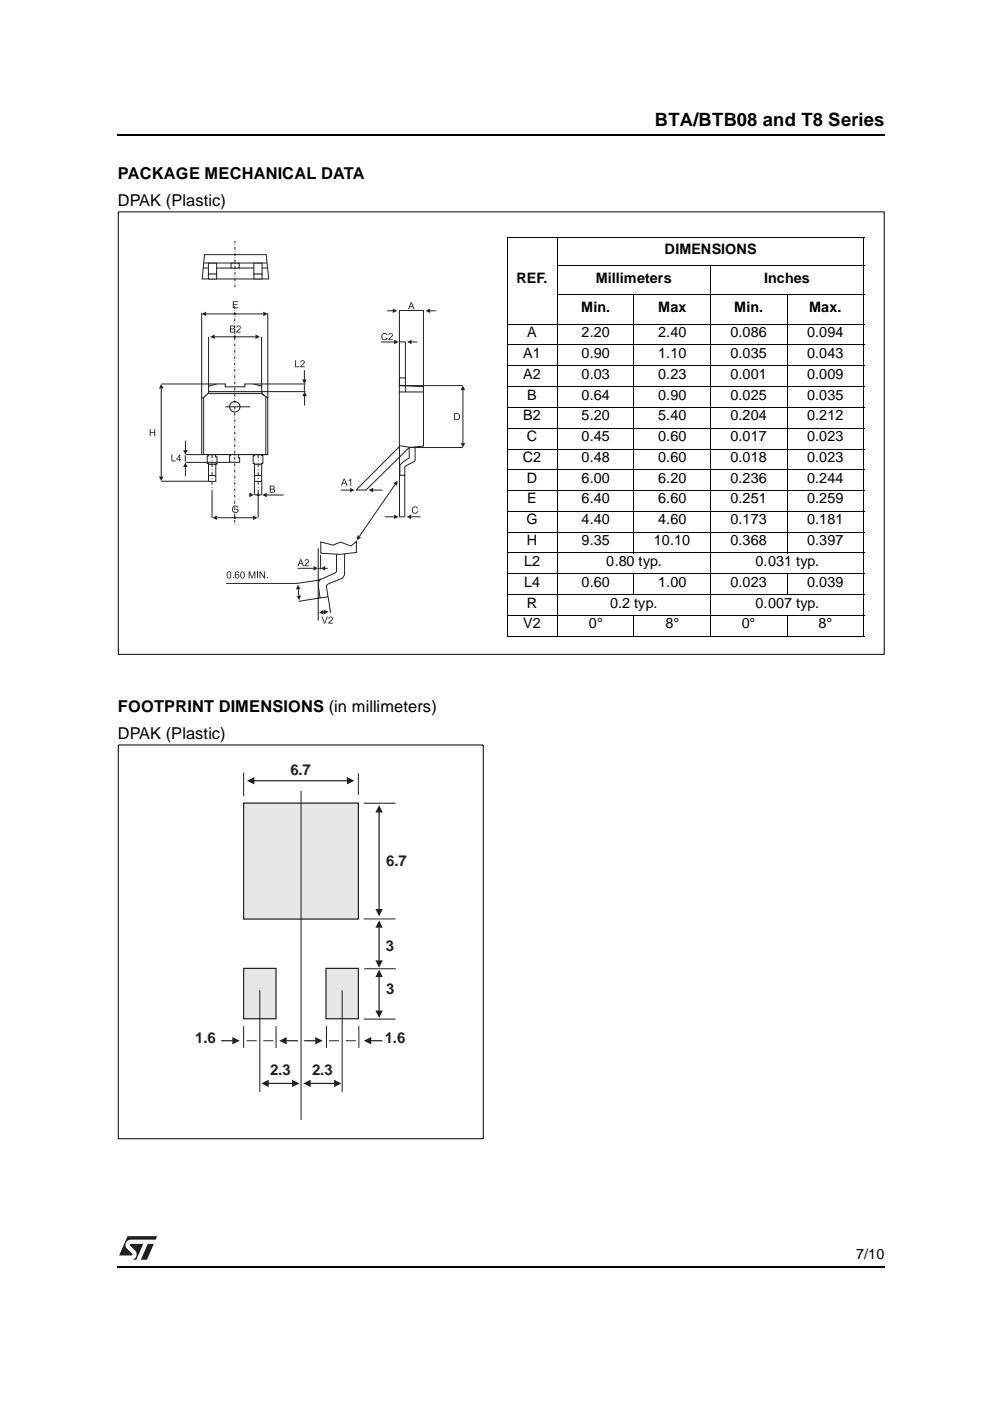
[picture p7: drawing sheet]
<svg xmlns="http://www.w3.org/2000/svg" width="210mm" height="297mm" viewBox="0 0 210 297" stroke-linecap="round" stroke-linejoin="round" font-family="sans-serif">
<path d="M24.9 28.4l.1 .3zM187.5 28.4l.1 .3zM24.9 268.4l.1 .3zM187.5 268.4l.1 .3z" fill="#000"/>
<path d="M25 28.5h162.5M25 268.6h162.5" fill="none" stroke="#000" stroke-width=".25"/>
<path d="M25 262h8.3v5.2h-8.3z" fill="#fff"/>
<g fill="#231f20">
<path d="M31.3 263.7h1.3l-1.4 3.4h-1.3z" fill-rule="evenodd"/>
<path d="M27 262.1h6.3l-.3 .7h-5.2a1.14 1.14 0 0 0-1.1 .8 1.14 1.14 0 0 0 .3 1.2l1 1v.3l-2.7 .1z" fill-rule="evenodd"/>
<path d="M27.6 263.8l2.8-.1-1.5 3.4h-.7a1.19 1.19 0 0 0 .5-1.9l-1.1-1.1z" fill-rule="evenodd"/>
</g>
<g fill="none" stroke="#000" stroke-width=".21">
<path d="M107.5 50.3h75.7M107.5 50.3v84.5M118 56.4h65.2M118.1 50.2v84.7M150.6 56.4v78.5M183.2 50.3v84.5M107.5 68.7h75.7M107.5 73.1h75.7M107.5 77.5h75.7M118 62.5h65.2M134.4 62.5v54.8M166.9 62.5v54.8"/>
<path d="M107.5 82h75.7M107.5 86.4h75.7M107.5 90.8h75.7M107.5 95.2h75.7M107.5 99.6h75.7M107.5 104h75.7M107.5 108.4h75.7M107.5 112.8h75.7M107.5 117.2h75.7M107.5 121.6h75.7M107.5 126h75.7M107.5 130.4h75.7"/>
<path d="M107.5 134.9h75.7M134.4 121.6v4.5M134.4 130.4v4.5M166.9 121.6v4.5M166.9 130.4v4.5"/>
</g>
<path d="M31.3 51h67.4v81.3h-67.4z" fill="#fff"/>
<path d="M43.4 54h13l.6 5.1h-14.1z" fill-rule="evenodd" fill="#fff" stroke="#231f20" stroke-width=".21"/>
<path d="M43.1 56.8h13.6M43.2 55.8h13.4" fill="none" stroke="#231f20" stroke-width=".21"/>
<g fill="#fff" stroke="#231f20" stroke-width=".21">
<path d="M44.2 55.8h1.7v2.4h-1.7z" fill-rule="evenodd"/>
<path d="M44.2 58.1h1.7v1h-1.7z" fill-rule="evenodd"/>
<path d="M49 55.8h1.7v1h-1.7z" fill-rule="evenodd"/>
<path d="M53.8 55.8h1.8v2.4h-1.8z" fill-rule="evenodd"/>
<path d="M53.8 58.1h1.8v1h-1.8z" fill-rule="evenodd"/>
<path d="M53.9 96.4h1.5v.2h.3v1.6h-.3v.2h-1.4v-.1h-.3v-1.7h.2z" fill-rule="evenodd"/>
<path d="M42.8 84.4l.4-.2a1.66 1.66 0 0 0 1-1.2h11.3a1.7 1.7 0 0 0 1.3 1.3v12.1h-14z" fill-rule="evenodd"/>
<path d="M43.2 84.3l.9-.9h11.4l.9 .7v12.3h-13.2z" fill-rule="evenodd"/>
<path d="M44.2 96.4h1.5v.5h.3v1.5h-1.8v-.1h-.3v-1.6h.3z" fill-rule="evenodd"/>
<path d="M44.2 98.4h1.5v3.7h-1.5zM44.2 100.8h1.5z" fill-rule="evenodd"/>
<path d="M54 98.4h1.5v3.7h-1.5zM54 100.8h1.5z" fill-rule="evenodd"/>
<path d="M48.7 96.6h.2v-.2h1.7v.7h.2v.9h-2.1z" fill-rule="evenodd"/>
<path d="M44.2 81.9l1.8-.5h1.8v.6h4.1v-.6h1.8l1.8 .5v1.1h-11.3z" fill-rule="evenodd"/>
</g>
<path d="M42.8 66.3v18.2M43.7 66.6h12.2M44.2 71.4v10.6M55.5 71.4v10.6M56.8 66.3v18.2" fill="none" stroke="#231f20" stroke-width=".21"/>
<g fill="#231f20">
<path d="M42.8 66.6l.9-.5v.9z"/>
<path d="M55.8 66.1l1 .5-1 .4z"/>
</g>
<path d="M45.5 71.4h8.7" fill="none" stroke="#231f20" stroke-width=".21"/>
<g fill="#231f20">
<path d="M44.6 71.4l.9-.5v1z"/>
<path d="M54.2 70.9l.9 .5-.9 .5z"/>
</g>
<path d="M64.5 78.5v2M53.8 81.4h11M55.5 83h9.3" fill="none" stroke="#231f20" stroke-width=".21"/>
<path d="M64.1 80.5h.9l-.5 .9z" fill="#231f20"/>
<path d="M64.6 83.9v2.1" fill="none" stroke="#231f20" stroke-width=".21"/>
<path d="M64.6 83l.5 1h-1z" fill="#231f20"/>
<path d="M39.3 98.9v2.1" fill="none" stroke="#231f20" stroke-width=".21"/>
<path d="M39.3 98l.5 1h-1z" fill="#231f20"/>
<path d="M39.3 93.4v2.1" fill="none" stroke="#231f20" stroke-width=".21"/>
<path d="M38.8 95.4h1l-.5 1z" fill="#231f20"/>
<path d="M34.2 82.3v18.8M34.3 81.4h11.7M34.2 102h10" fill="none" stroke="#231f20" stroke-width=".21"/>
<g fill="#231f20">
<path d="M33.7 101h1l-.5 1z"/>
<path d="M34.2 81.4l.5 .9h-1z"/>
</g>
<path d="M39.3 96.4h3.5M39.4 98h9.4M45 104.1v5.7M45.9 109.8h7.8" fill="none" stroke="#231f20" stroke-width=".21"/>
<path d="M45 96.4v7.7M54.7 96.4v7.7" fill="none" stroke="#231f20" stroke-width=".21" stroke-dasharray=".8 .5 .2 .5" stroke-linecap="butt"/>
<g fill="#231f20">
<path d="M53.7 109.3l.9 .5-.9 .5z"/>
<path d="M45 109.8l1-.5v.9z"/>
</g>
<path d="M52.7 104.9h.2M53.9 102.1v2.9M54 104.9h1.4M54.7 104.1v5.7M55.5 102.1v2.9" fill="none" stroke="#231f20" stroke-width=".21"/>
<path d="M52.9 104.5l.9 .4-.9 .5z" fill="#231f20"/>
<path d="M56.5 104.9h3.6" fill="none" stroke="#231f20" stroke-width=".21"/>
<path d="M55.6 104.9l1-.4v.9z" fill="#231f20"/>
<g fill="#231f20" stroke="#231f20" stroke-width=".21">
<circle cx="54.7" cy="104.9" r=".16"/>
<circle cx="49.8" cy="109.7" r=".16"/>
<circle cx="49.8" cy="66.6" r=".16"/>
<circle cx="49.8" cy="71.4" r=".16"/>
</g>
<path d="M49.8 64.9v46.6" fill="none" stroke="#231f20" stroke-width=".21" stroke-dasharray=".6 .3 .1 .3" stroke-linecap="butt"/>
<g fill="none" stroke="#231f20" stroke-width=".21">
<path d="M47.7 86.2h5.3"/>
<circle cx="49.8" cy="86.2" r="1.11"/>
</g>
<g fill="#231f20">
<path d="M31.7 91h.2v.6h.8v-.6h.2v1.5h-.2v-.7h-.8v.7h-.2z" fill-rule="evenodd"/>
<path d="M36.3 96.4h.2v1.3h.8v.1h-1z" fill-rule="evenodd"/>
<path d="M38.1 96.4h.1v.9h.2v.2h-.2v.3h-.2v-.3h-.6zM38 96.6l-.4 .7h.4z" fill-rule="evenodd"/>
<path d="M49.4 107.4a.68 .68 0 0 1 1.1 .3h-.1a.58 .58 0 0 0-.8-.2 .58 .58 0 0 0-.2 .8 .58 .58 0 0 0 .8 .2l.2-.1v-.3h-.5v-.1h.7v.5a.8 .8 0 0 1-1.2 .1 .8 .8 0 0 1 0-1.2z" fill-rule="evenodd"/>
<path d="M57.2 103h.6a.38 .38 0 0 1 .4 .2 .38 .38 0 0 1-.2 .5 .42 .42 0 0 1 .3 .5 .42 .42 0 0 1-.5 .3h-.6zM57.4 103.2v.4h.3a.25 .25 0 0 0 .3-.2 .25 .25 0 0 0-.3-.2zM57.4 103.8v.5l.7-.1a.28 .28 0 0 0-.1-.4 .28 .28 0 0 0-.3 0z" fill-rule="evenodd"/>
<path d="M62.6 76.4h.2v1.3h.7v.2h-.9z" fill-rule="evenodd"/>
<path d="M63.8 76.5a.51 .51 0 0 1 .8 .2 .51 .51 0 0 1-.4 .7l-.3 .3h.7v.2h-1l.3-.5a.58 .58 0 0 0 .4-.9l-.6 .3z" fill-rule="evenodd"/>
<path d="M49.4 63.9h1v.2h-.8v.4h.8v.2h-.8v.5h.9v.2h-1.1z" fill-rule="evenodd"/>
<path d="M48.8 69h.5a.38 .38 0 0 1 .5 .2 .38 .38 0 0 1-.2 .5 .42 .42 0 0 1 .3 .5 .42 .42 0 0 1-.6 .3h-.5zM49 69.2v.4h.3a.25 .25 0 0 0 .3-.2 .25 .25 0 0 0-.3-.2zM49 69.8v.5l.7-.1a.28 .28 0 0 0-.1-.3 .28 .28 0 0 0-.3-.1z" fill-rule="evenodd"/>
<path d="M50.2 69.1a.51 .51 0 0 1 .8 .3 .51 .51 0 0 1-.4 .6l-.3 .3h.7v.2h-.9l.2-.4a.58 .58 0 0 0 .4-.9l-.6 .2z" fill-rule="evenodd"/>
</g>
<path d="M49.8 60.9v-9.8" fill="none" stroke="#231f20" stroke-width=".21" stroke-dasharray=".6 .3 .1 .3" stroke-linecap="butt"/>
<path d="M87.1 109.6h2.1" fill="none" stroke="#231f20" stroke-width=".21"/>
<path d="M86.2 109.6l1-.5v1z" fill="#231f20"/>
<path d="M79.1 103.9h2" fill="none" stroke="#231f20" stroke-width=".21"/>
<path d="M78.2 103.9l.9-.5v1z" fill="#231f20"/>
<path d="M81.6 109.6h2" fill="none" stroke="#231f20" stroke-width=".21"/>
<path d="M83.6 109.1l.9 .5-.9 .5z" fill="#231f20"/>
<path d="M72.2 103.9h2.1" fill="none" stroke="#231f20" stroke-width=".21"/>
<path d="M74.2 103.4l1 .5-1 .5z" fill="#231f20"/>
<path d="M91.1 65.9h1.3" fill="none" stroke="#231f20" stroke-width=".21"/>
<path d="M90.2 65.9l1-.5v1z" fill="#231f20"/>
<path d="M87.2 72.5h1.3" fill="none" stroke="#231f20" stroke-width=".21"/>
<path d="M86.3 72.5l1-.5v1z" fill="#231f20"/>
<path d="M82.1 65.9h1.2" fill="none" stroke="#231f20" stroke-width=".21"/>
<path d="M83.3 65.4l.9 .5-.9 .5z" fill="#231f20"/>
<path d="M80.8 72.5h2.8" fill="none" stroke="#231f20" stroke-width=".21"/>
<g fill="#231f20">
<path d="M83.6 72l.9 .5-.9 .5z"/>
<path d="M96.3 87.6h.5a.74 .74 0 0 1 .7 .7 .74 .74 0 0 1-.7 .8h-.5zM96.5 87.8v1.1a.61 .61 0 0 0 .8-.6 .61 .61 0 0 0-.8-.5z" fill-rule="evenodd"/>
<path d="M72.9 101.5h.2l.6 1.5h-.2l-.2-.5h-.6l-.2 .5h-.2zM73 101.6l-.3 .8h.5z" fill-rule="evenodd"/>
<path d="M73.9 101.9l.6-.4v1.5h-.2v-1.2l-.4 .2z" fill-rule="evenodd"/>
<path d="M87.5 107.6l.7-.2 .4 .4-.2 .1a.52 .52 0 0 0-.8-.2 .52 .52 0 0 0 0 .8 .45 .45 0 0 0 .4 .2 .45 .45 0 0 0 .4-.3h.2a.73 .73 0 0 1-1.1 .3 .73 .73 0 0 1 0-1.1z" fill-rule="evenodd"/>
<path d="M87.1 64.1h.2l.6 1.5h-.2l-.2-.5h-.6l-.2 .5h-.2zM87.2 64.2l-.3 .7h.5z" fill-rule="evenodd"/>
<path d="M81.1 70.8l.7-.2 .3 .4-.1 .1a.52 .52 0 0 0-.8-.2 .52 .52 0 0 0-.1 .8 .45 .45 0 0 0 .5 .3 .45 .45 0 0 0 .4-.4h.2a.73 .73 0 0 1-1.1 .4 .73 .73 0 0 1 0-1.2z" fill-rule="evenodd"/>
<path d="M82.5 70.7a.51 .51 0 0 1 .8 .3 .51 .51 0 0 1-.4 .6l-.3 .3h.7v.2h-1l.3-.4a.58 .58 0 0 0 .3-.9l-.6 .2z" fill-rule="evenodd"/>
</g>
<path d="M84.7 65.8v16M84.7 65.8h5.1M85.9 72.4v7.7M89.8 65.8v16.2M84.7 81.7l5.1 .3v12.6l-2.7 .3-2.4-.4zM84.7 83.1h5.1M84.7 80.1h1.3v1.7h-1.3zM86 81.8h12.1M86 81.8v1.3M86.8 94.9v2.3l-1.2 .6-.7 .7-.1 .3v2h1v-1.7l.7-.6 1.4-.7 .1-.2v-2.7M98.1 94.9h-11.4M98.1 82.6v11.4" fill="none" stroke="#231f20" stroke-width=".21"/>
<g fill="#231f20">
<path d="M97.7 93.9h.9l-.5 1z"/>
<path d="M98.1 81.7l.5 1h-.9z"/>
</g>
<path d="M84.6 72.5h1.3M84.7 94.4v15.3M84.7 94.6l-9.2 9.3h2.1M86.7 94.9l-9.2 9.1M83.8 102.7l-7.7 11.1M85.8 100.8v8.9" fill="none" stroke="#231f20" stroke-width=".21"/>
<g fill="#231f20">
<path d="M75.8 113.5l.8 .5-1 .5z"/>
<path d="M83.4 102.4l.9-.5-.1 1.1z"/>
<path d="M48.3 121.2a.53 .53 0 0 1 .6 .1 .53 .53 0 0 1 .1 .6 .53 .53 0 0 1-.5 .8 .53 .53 0 0 1-.4-.8zM48.3 121.4a.69 .69 0 0 0 .4 1.1 .68 .68 0 0 0-.3-1.2z" fill-rule="evenodd"/>
<path d="M49.3 122.4h.2v.2h-.2z" fill-rule="evenodd"/>
<path d="M49.9 121.3l.6-.1 .2 .3h-.2a.3 .3 0 0 0-.3-.2 .3 .3 0 0 0-.2 .4v.2a.48 .48 0 0 1 .7 .1 .48 .48 0 0 1-.4 .7 .48 .48 0 0 1-.5-.5zM50 122.2a.32 .32 0 0 0 .6 0 .32 .32 0 0 0-.6 0z" fill-rule="evenodd"/>
<path d="M51.1 121.2a.53 .53 0 0 1 .7 .1 .53 .53 0 0 1 .1 .6 .53 .53 0 0 1-.5 .8 .53 .53 0 0 1-.5-.8zM51.2 121.4a.69 .69 0 0 0 .3 1.1 .68 .68 0 0 0-.2-1.2z" fill-rule="evenodd"/>
<path d="M52.7 121.2h.3l.4 1.2 .5-1.2h.2v1.4h-.1v-1.2l-.5 1.2h-.2l-.4-1.2v1.2h-.2z" fill-rule="evenodd"/>
<path d="M54.5 121.2h.2v1.4h-.2z" fill-rule="evenodd"/>
<path d="M55 121.2h.2l.8 1.1v-1.1h.2v1.4h-.2l-.8-1.1v1.1h-.2z" fill-rule="evenodd"/>
<path d="M56.6 122.4h.2v.2h-.2z" fill-rule="evenodd"/>
<path d="M68.2 130.7h.2l.4 1.3 .5-1.3h.2l-.6 1.5h-.2z" fill-rule="evenodd"/>
<path d="M69.8 130.8a.51 .51 0 0 1 .7 .3 .51 .51 0 0 1-.4 .7l-.3 .2h.8v.2h-1l.2-.4a.58 .58 0 0 0 .4-.9l-.6 .3z" fill-rule="evenodd"/>
<path d="M63.6 118.6h.3l.6 1.4h-.3l-.1-.4h-.7l-.1 .4h-.2zM63.7 118.7l-.2 .7h.5z" fill-rule="evenodd"/>
<path d="M64.7 118.7a.51 .51 0 0 1 .8 .2 .51 .51 0 0 1-.4 .7l-.3 .3h.7v.1h-1l.3-.4a.58 .58 0 0 0 .3-.9l-.5 .3z" fill-rule="evenodd"/>
</g>
<path d="M68.8 129.8h-.2" fill="none" stroke="#231f20" stroke-width=".21"/>
<g fill="#231f20">
<path d="M68.6 129.3l1.1 .4-.9 .6z"/>
<path d="M67.7 129.9l.8-.6 .2 1z"/>
</g>
<path d="M71.4 117.1h1.7v4.5a1.19 1.19 0 0 1-.7 1.1l-2.7 1.1-.4 .3-.1 .2 .4 2.2-1.8 .3-.3-2.7a1.29 1.29 0 0 1 .4-1.2l3.4-1.6z" fill-rule="evenodd" fill="#fff" stroke="#231f20" stroke-width=".21"/>
<path d="M67.5 116.2v15.4M68 117.7v3M67.8 126.8l-4.5 .7M68 122.7l-.6 .3-4.5 .7h-14.9M69.6 126.6l.5 3.3" fill="none" stroke="#231f20" stroke-width=".21"/>
<path d="M68 114.9l2.6 .7 1.6-.7 2.2 .9 1.2-1v2.3l-3.5 .4-4.1-.2z" fill-rule="evenodd" fill="#fff" stroke="#231f20" stroke-width=".21"/>
<path d="M63.1 120.5h3.4" fill="none" stroke="#231f20" stroke-width=".21"/>
<path d="M66.5 120l.9 .5-.9 .5z" fill="#231f20"/>
<path d="M67.5 120.5h.5M68.9 120.5h.6" fill="none" stroke="#231f20" stroke-width=".21"/>
<path d="M68 120.5l.9-.5v1z" fill="#231f20"/>
<path d="M63.2 124.9l.2 1.5" fill="none" stroke="#231f20" stroke-width=".21"/>
<g fill="#231f20">
<path d="M63.1 124l.6 .9-.9 .1z"/>
<path d="M62.9 126.4l.9-.1-.4 1z"/>
</g>
<path d="M39.3 96.5v1.4M64.5 81.5v1.4M84.8 109.6h.9" fill="none" stroke="#231f20" stroke-width=".21"/>
<path d="M25.1 44.9h162.4v93.8h-162.4z" fill="none" stroke="#000" stroke-width=".21"/>
<path d="M41.3 161.9h44.8v75.5h-44.8z" fill="#fff"/>
<g fill="#e6e7e9" stroke="#231f20" stroke-width=".26">
<path d="M51.7 170.3h24.3v24.6h-24.3z" fill-rule="evenodd"/>
<path d="M51.7 205.3h6.8v10.7h-6.8z" fill-rule="evenodd"/>
<path d="M69.1 205.3h6.9v10.7h-6.9z" fill-rule="evenodd"/>
</g>
<path d="M51.7 163.8v5M63.8 167.7v69.7M76 164v4.6M51.7 217.6v4.6M55.1 210v21.5M58.5 217.6v4.6M69.2 217.6v4.6M72.5 210v21.5M76.1 217.6v4.6" fill="none" stroke="#231f20" stroke-width=".21"/>
<path d="M53.9 165.5h19.7" fill="none" stroke="#231f20" stroke-width=".26"/>
<g fill="#231f20">
<path d="M52.4 165.5l1.5-.7v1.5z"/>
<path d="M73.6 164.8l1.5 .7-1.5 .8z"/>
</g>
<path d="M77.1 170.3h6.8M77.1 194.8h6.8M77.1 216.1h6.8M77.2 205.4h6.7" fill="none" stroke="#231f20" stroke-width=".21"/>
<path d="M80.4 172.2v20.6" fill="none" stroke="#231f20" stroke-width=".26"/>
<g fill="#231f20">
<path d="M80.4 170.7l.8 1.6h-1.6z"/>
<path d="M79.6 192.7h1.6l-.8 1.6z"/>
</g>
<path d="M80.4 207.1v7.2" fill="none" stroke="#231f20" stroke-width=".26"/>
<g fill="#231f20">
<path d="M79.6 214.3h1.6l-.8 1.5z"/>
<path d="M80.4 205.6l.8 1.6h-1.6z"/>
</g>
<path d="M80.4 196.6v7.1" fill="none" stroke="#231f20" stroke-width=".26"/>
<g fill="#231f20">
<path d="M79.6 203.6h1.6l-.8 1.6z"/>
<path d="M80.4 195.1l.8 1.6h-1.6z"/>
</g>
<path d="M52.3 220.7h2.1M55.8 220.7h2.2M69.8 220.7h2.1M73.3 220.7h2.1" fill="none" stroke="#231f20" stroke-width=".21"/>
<path d="M78.6 220.7h2.5" fill="none" stroke="#231f20" stroke-width=".26"/>
<path d="M77.1 220.7l1.6-.8v1.5z" fill="#231f20"/>
<path d="M60.7 220.7h2.5" fill="none" stroke="#231f20" stroke-width=".26"/>
<path d="M59.2 220.7l1.6-.8v1.5z" fill="#231f20"/>
<path d="M64.5 220.7h2.4" fill="none" stroke="#231f20" stroke-width=".26"/>
<path d="M66.8 219.9l1.6 .8-1.6 .7z" fill="#231f20"/>
<path d="M46.9 220.7h2.4" fill="none" stroke="#231f20" stroke-width=".26"/>
<path d="M49.3 219.9l1.5 .8-1.5 .7z" fill="#231f20"/>
<path d="M56.9 229.7h5.1" fill="none" stroke="#231f20" stroke-width=".26"/>
<g fill="#231f20">
<path d="M55.4 229.7l1.6-.8v1.6z"/>
<path d="M61.9 228.9l1.6 .8-1.6 .8z"/>
</g>
<path d="M65.8 229.7h5.1" fill="none" stroke="#231f20" stroke-width=".26"/>
<g fill="#231f20">
<path d="M64.3 229.7l1.6-.8v1.6z"/>
<path d="M70.8 228.9l1.6 .8-1.6 .8z"/>
</g>
<path d="M25.1 158h77.4v83.4h-77.4z" fill="none" stroke="#000" stroke-width=".21"/>
<text font-size="3.9" x="138.9" y="26.8">BTA/BTB08 and T8 Series</text>
<g font-size="3.5">
<text x="25" y="38">PACKAGE MECHANICAL DATA</text>
<text x="25" y="43.7">DPAK (Plastic)</text>
<text x="25" y="151">FOOTPRINT DIMENSIONS (in millimeters)</text>
<text x="25" y="156.7">DPAK (Plastic)</text>
</g>
<g font-size="3.2" fill="#231f20">
<text x="61.6" y="164.4">6.7</text>
<text x="81.9" y="183.6">6.7</text>
<text x="81.8" y="201.6">3</text>
<text x="81.9" y="210.8">3</text>
<text x="41.4" y="221.1">1.6</text>
<text x="81.6" y="221.1">1.6</text>
<text x="57.3" y="227.9">2.3</text>
<text x="66.2" y="227.9">2.3</text>
</g>
<g font-size="3">
<text x="140.9" y="53.8">DIMENSIONS</text>
<text x="109.5" y="60">REF.</text>
<text x="126.3" y="60">Millimeters</text>
<text x="162" y="60">Inches</text>
<text x="111.8" y="71.4">A</text>
<text x="123.2" y="66.2">Min.</text>
<text x="123.3" y="71.4">2.20</text>
<text x="139.6" y="71.4">2.40</text>
<text x="139.6" y="66.2">Max</text>
<text x="154.9" y="71.4">0.086</text>
<text x="155.6" y="66.2">Min.</text>
<text x="171.1" y="71.4">0.094</text>
<text x="171.6" y="66.2">Max.</text>
<text x="110.9" y="75.8">A1</text>
<text x="123.3" y="75.8">0.90</text>
<text x="139.6" y="75.8">1.10</text>
<text x="154.9" y="75.8">0.035</text>
<text x="171.1" y="75.8">0.043</text>
<text x="110.9" y="80.3">A2</text>
<text x="123.3" y="80.3">0.03</text>
<text x="139.6" y="80.3">0.23</text>
<text x="154.9" y="80.3">0.001</text>
<text x="171.1" y="80.3">0.009</text>
<text x="110.9" y="89.1">B2</text>
<text x="111.8" y="84.7">B</text>
<text x="123.3" y="84.7">0.64</text>
<text x="123.3" y="89.1">5.20</text>
<text x="139.6" y="84.7">0.90</text>
<text x="139.6" y="89.1">5.40</text>
<text x="154.9" y="84.7">0.025</text>
<text x="154.9" y="89.1">0.204</text>
<text x="171.1" y="84.7">0.035</text>
<text x="171.1" y="89.1">0.212</text>
<text x="111.7" y="93.5">C</text>
<text x="123.3" y="93.5">0.45</text>
<text x="139.6" y="93.5">0.60</text>
<text x="154.9" y="93.5">0.017</text>
<text x="171.1" y="93.5">0.023</text>
<text x="110.9" y="97.9">C2</text>
<text x="123.3" y="97.9">0.48</text>
<text x="139.6" y="97.9">0.60</text>
<text x="154.9" y="97.9">0.018</text>
<text x="171.1" y="97.9">0.023</text>
<text x="111.7" y="102.3">D</text>
<text x="111.8" y="106.7">E</text>
<text x="123.3" y="102.3">6.00</text>
<text x="123.3" y="106.7">6.40</text>
<text x="139.6" y="106.7">6.60</text>
<text x="139.6" y="102.3">6.20</text>
<text x="154.9" y="102.3">0.236</text>
<text x="154.9" y="106.7">0.251</text>
<text x="171.1" y="106.7">0.259</text>
<text x="171.1" y="102.3">0.244</text>
<text x="111.6" y="111.1">G</text>
<text x="123.3" y="111.1">4.40</text>
<text x="139.6" y="111.1">4.60</text>
<text x="154.9" y="111.1">0.173</text>
<text x="171.1" y="111.1">0.181</text>
<text x="111.1" y="119.9">L2</text>
<text x="111.7" y="115.5">H</text>
<text x="123.3" y="115.5">9.35</text>
<text x="128.5" y="119.9">0.80 typ.</text>
<text x="138.6" y="115.5">10.10</text>
<text x="154.9" y="115.5">0.368</text>
<text x="160.2" y="119.9">0.031 typ.</text>
<text x="171.1" y="115.5">0.397</text>
<text x="111.1" y="124.4">L4</text>
<text x="123.3" y="124.4">0.60</text>
<text x="139.6" y="124.4">1.00</text>
<text x="154.9" y="124.4">0.023</text>
<text x="171.1" y="124.4">0.039</text>
<text x="111.7" y="128.8">R</text>
<text x="129.4" y="128.8">0.2 typ.</text>
<text x="160.2" y="128.8">0.007 typ.</text>
<text x="110.9" y="133.2">V2</text>
<text x="124.8" y="133.2">0°</text>
<text x="141.1" y="133.2">8°</text>
<text x="157.3" y="133.2">0°</text>
<text x="173.5" y="133.2">8°</text>
<text x="181.5" y="266.8">7/10</text>
</g>
</svg>
